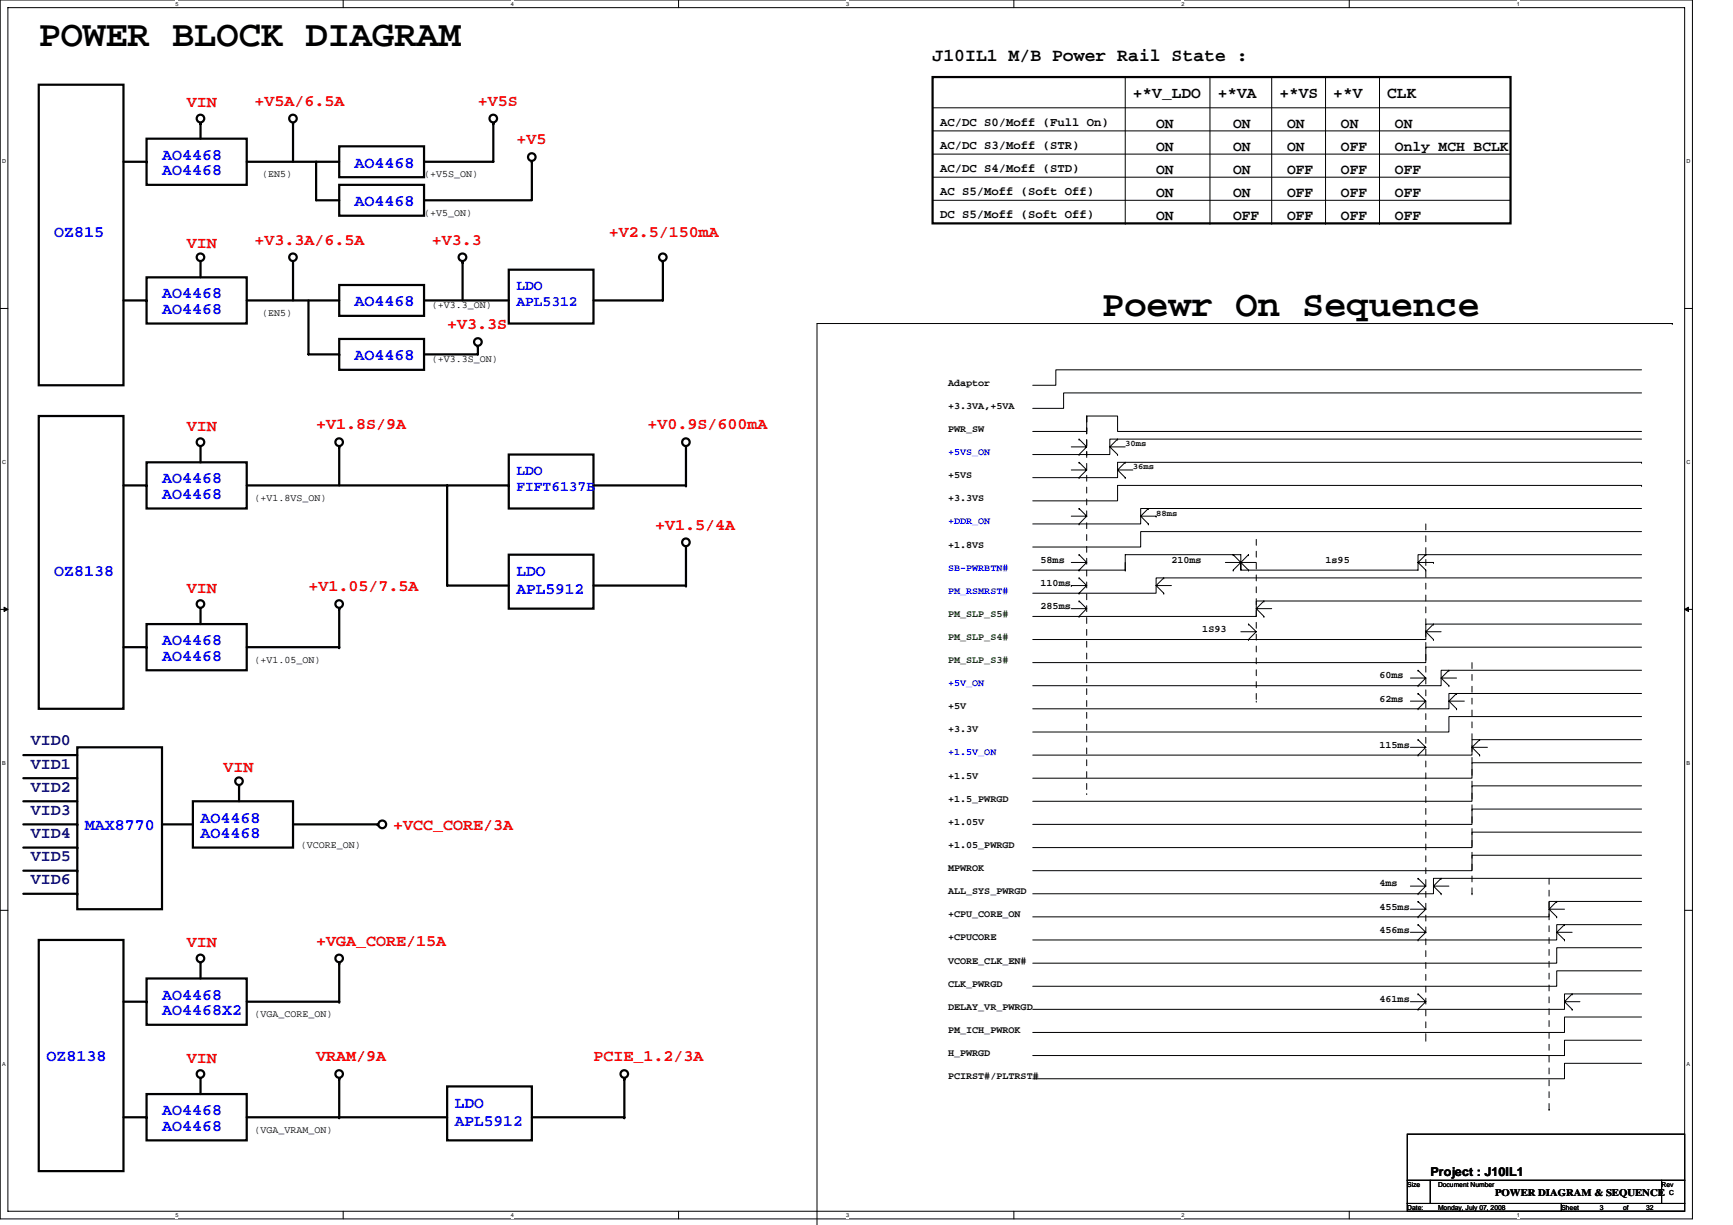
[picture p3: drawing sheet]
<svg xmlns="http://www.w3.org/2000/svg" width="297mm" height="210mm" viewBox="0 0 297 210" stroke-linecap="round" stroke-linejoin="round" font-family="sans-serif">
<path d="M0 0h290.1v208.9h-290.1zM1.4 1.3h287.4v206.3h-287.4z" fill="none" stroke="#000" stroke-width=".17"/>
<g fill="#fff">
<path d="M30.1 .1h.5v1.1h-.5z"/>
<path d="M30.1 207.8h.5v1h-.5z"/>
</g>
<path d="M58.8 0v1.3M58.8 207.6v1.3" fill="none" stroke="#000" stroke-width=".17"/>
<g fill="#fff">
<path d="M87.5 .1h.6v1.1h-.6z"/>
<path d="M87.5 207.8h.6v1h-.6z"/>
</g>
<path d="M116.3 0v1.3M116.3 207.6v1.3" fill="none" stroke="#000" stroke-width=".17"/>
<g fill="#fff">
<path d="M145 .1h.5v1.1h-.5z"/>
<path d="M145 207.8h.5v1h-.5z"/>
</g>
<path d="M173.8 0v1.3M173.8 207.6v1.3" fill="none" stroke="#000" stroke-width=".17"/>
<g fill="#fff">
<path d="M202.5 .1h.5v1.1h-.5z"/>
<path d="M202.5 207.8h.5v1h-.5z"/>
</g>
<path d="M231.3 0v1.3M231.3 207.6v1.3" fill="none" stroke="#000" stroke-width=".17"/>
<g fill="#fff">
<path d="M260 .1h.5v1.1h-.5z"/>
<path d="M260 207.8h.5v1h-.5z"/>
<path d="M.4 27.1h.7v1.1h-.7z"/>
<path d="M289.1 27.1h.7v1.1h-.7z"/>
<path d="M.4 78.7h.7v1h-.7z"/>
<path d="M289.1 78.7h.7v1h-.7z"/>
</g>
<path d="M0 52.9h1.4M288.8 52.9h1.3" fill="none" stroke="#000" stroke-width=".17"/>
<g fill="#fff">
<path d="M.4 130.2h.6v1.1h-.6z"/>
<path d="M289.1 130.2h.6v1.1h-.6z"/>
</g>
<path d="M0 104.5h1.4M288.8 104.5h1.3" fill="none" stroke="#000" stroke-width=".17"/>
<path d="M.7 104.1l.7 .4-.7 .3zM288.8 104.5l.6-.4v.7z" fill="#000" stroke="#000" stroke-width=".17"/>
<g fill="#fff">
<path d="M.4 181.8h.6v1.1h-.6z"/>
<path d="M289.1 181.8h.6v1.1h-.6z"/>
</g>
<g fill="none" stroke="#000" stroke-width=".17">
<path d="M159.8 18.5h99.1M192.9 13.2v25.1M207.4 13.2v25.1M218 13.2v25.1M227.2 13.2v25.1M236.4 13.2v25.1M159.8 22.4h99.1M159.8 26.4h99.1M159.8 30.4h99.1M159.8 34.3h99.1M192.9 38.3h.1M207.4 38.3h.1"/>
<path d="M218 38.3h.1M227.2 38.3h.1M236.4 38.3h.1M258.9 34.3h.1M286.6 55.5h.1M286.6 55.5h-146.6v154.5M177 74h9.3v-2.7h5.3v2.7h89.8M183.6 76.6h2.7M185 77.9h.1M185 75.3h.1M185 79.2h.1M185 75.3l1.3 1.3"/>
<path d="M185 79.2l1.3 1.4M186.3 76.6l-1.3 1.3M190.2 76.6h2.7M190.2 76.6l1.4 1.3M191.6 75.3h.1M191.6 77.9h.1M191.6 75.3l-1.4 1.3M192.9 79.2h.1M192.9 79.2l-1.3 1.4M281.4 67.4h-99.1v2.6h-5.3M281.4 63.4h-100.4v2.6h-4M281.4 79.2h-89.8v2.7h-14.6"/>
<path d="M281.4 79.2h.1M281.4 75.3h-91.2v2.6h-13.2M183.6 80.6h2.7M183.6 88.5h2.7M183.6 96.4h2.7M185 81.9h.1M185 87.2h.1M185 89.8h.1M185 97.7h.1M185 95.1h.1M185 99.1h.1M185 87.2l1.3 1.3"/>
<path d="M185 95.1l1.3 1.3M185 99.1l1.3 1.3M186.3 80.6l-1.3 1.3M186.3 88.5l-1.3 1.3M186.3 96.4l-1.3 1.3M191.6 80.6h2.6M191.6 80.6l1.3 1.3M192.9 81.9h.1M192.9 97.7h.1M192.9 96.4v1.3M195.5 88.5l1.3 1.3M195.5 88.5h2.7"/>
<path d="M196.8 89.8h.1M196.8 87.2h.1M196.8 87.2l-1.3 1.3M198.2 88.5h.1M199.5 99.1h.1M199.5 99.1l-1.3 1.3M210 96.4h2.7M211.4 97.7h.1M211.4 95.1h.1M211.4 95.1l1.3 1.3M212.7 96.4v1.3M212.7 96.4h2.6"/>
<path d="M212.7 96.4l-1.3 1.3M212.7 96.4l1.3 1.3M214 97.7h.1M214 95.1h.1M214 95.1l-1.3 1.3M243.1 96.4l1.3 1.3M243.1 96.4h2.6M244.4 95.1h.1M244.4 97.7h.1M244.4 95.1l-1.3 1.3M245.7 96.4h.1M281.4 83.2h-89.8v2.7h-14.6"/>
<path d="M281.4 91.1h-85.9v2.7h-18.5M281.4 87.2h-85.9v2.6h-18.5M281.4 83.2h.1M281.4 95.1h-38.3v2.6h-30.4v-2.6h-19.8v2.6h-15.9M281.4 99.1h-83.2v2.6h-21.2M183.6 100.4h.1M183.6 104.3h2.7M183.6 100.4h2.7M185 101.7h.1M185 103h.1M185 105.7h.1M185 103l1.3 1.3"/>
<path d="M186.3 100.4l-1.3 1.3M186.3 104.3l-1.3 1.4M198.2 100.4h2.6M198.2 100.4l1.3 1.3M199.5 101.7h.1M212.7 108.3h2.6M214 107h.1M214 109.6h.1M214 107l1.3 1.3M215.3 104.3h2.7M215.3 104.3l1.3 1.4M215.3 108.3l-1.3 1.3"/>
<path d="M216.6 103h.1M216.6 105.7h.1M216.6 103l-1.3 1.3M241.7 116.2h2.7M243.1 114.9h.1M243.1 117.5h.1M243.1 118.9h.1M243.1 114.9l1.3 1.3M243.1 118.9l1.3 1.3M244.4 108.3h2.6M244.4 108.3l1.3 1.3M244.4 116.2l-1.3 1.3"/>
<path d="M245.7 107h.1M245.7 109.6h.1M245.7 107l-1.3 1.3M247 116.2h2.7M247 116.2l1.3 1.3M248.3 114.9h.1M248.3 117.5h.1M248.3 114.9l-1.3 1.3M249.7 118.9h.1M249.7 118.9l-1.4 1.3M281.4 103h-66.1v2.7h-38.3M281.4 107h-37v2.6h-67.4"/>
<path d="M281.4 110.9h-37v2.7h-67.4M281.4 114.9h-34.4v2.6h-70M281.4 118.9h-33.1v2.6h-71.3M241.7 120.2h2.7M241.7 128.1h2.7M243.1 121.5h.1M243.1 126.8h.1M243.1 129.4h.1M243.1 126.8l1.3 1.3M244.4 120.2l-1.3 1.3M244.4 128.1l-1.3 1.3M248.3 120.2h2.7"/>
<path d="M248.3 120.2l1.4 1.3M249.7 121.5h.1M252.3 128.1h2.6M252.3 128.1l1.3 1.3M253.6 126.8h.1M253.6 129.4h.1M253.6 126.8l-1.3 1.3M281.4 122.8h-33.1v2.7h-71.3M281.4 126.8h-29.1v2.6h-75.3M281.4 130.7h-29.1v2.7h-75.3M281.4 138.7h-29.1v2.6h-75.3M281.4 134.7h-29.1v2.7h-75.3"/>
<path d="M0 156h1.4M241.7 151.9h2.7M241.7 155.9h2.7M241.7 159.8h2.7M243.1 150.6h.1M243.1 153.2h.1M243.1 154.5h.1M243.1 157.2h.1M243.1 158.5h.1M243.1 150.6l1.3 1.3M243.1 154.5l1.3 1.4M243.1 158.5l1.3 1.3"/>
<path d="M244.4 151.9l-1.3 1.3M244.4 155.9l-1.3 1.3M244.4 159.8l-1.3 1.3M245.7 151.9h2.6M245.7 151.9l1.3 1.3M247 150.6h.1M247 153.2h.1M247 150.6l-1.3 1.3M265.5 155.9h2.7M265.5 155.9l1.3 1.3M266.8 154.5h.1M266.8 157.2h.1"/>
<path d="M266.8 159.8h2.7M266.8 154.5l-1.3 1.4M266.8 159.8l1.4 1.3M268.2 158.5h.1M268.2 158.5l-1.4 1.3M281.4 142.6h-29.1v2.7h-75.3M281.4 146.6h-29.1v2.6h-75.3M281.4 150.6h-35.7v2.6h-68.7M281.4 154.5h-15.9v2.7h-88.5M281.4 158.5h-14.6v2.6h-89.8M288.8 156h1.3M241.7 171.7h2.7"/>
<path d="M243.1 161.1h.1M243.1 170.4h.1M243.1 173h.1M243.1 170.4l1.3 1.3M244.4 171.7l-1.3 1.3M268.2 161.1h.1M268.2 171.7h2.6M268.2 171.7l1.3 1.3M269.5 170.4h.1M269.5 173h.1M269.5 170.4l-1.3 1.3M281.4 162.5h-14.6v2.6h-89.8"/>
<path d="M281.4 166.4h-14.6v2.7h-89.8M281.4 170.4h-13.2v2.6h-91.2M281.4 174.3h-13.2v2.7h-91.2M281.4 178.3h-13.2v2.6h-91.2M241.2 194.4h47.6v7.9h-47.6zM281.4 182.3h-13.2v2.6h-91.2M241.2 206.3h26.4v1.3h-26.4zM241.2 202.3h4v4h-4zM245.2 202.3h39.6v4h-39.6zM267.6 206.3h21.2v1.3h-21.2zM284.8 202.3h4v4h-4z"/>
</g>
<g fill="none" stroke="#000" stroke-width=".38">
<path d="M6.6 14.5h14.6v51.5h-14.6zM159.8 13.2h99.1v25.1h-99.1zM21.2 27.7h3.9M25.1 23.8h17.2v7.9h-17.2zM25.1 27.7h.1M34.4 21.1h.1M34.4 21.1v2.7M42.3 27.7h15.8M50.2 21.1h.1M50.2 21.1v6.6M54.2 27.7h.1M54.2 27.7v6.6h3.9"/>
<path d="M58.1 25.1h14.6v5.3h-14.6zM58.1 31.7h14.6v5.3h-14.6zM84.6 21.1v6.6h-11.9M84.6 21.1h.1M91.2 27.7v6.6h-18.5M91.2 27.7h.1M21.2 51.5h3.9M25.1 47.5h17.2v8h-17.2zM25.1 51.5h.1M34.4 44.9v2.6M42.3 51.5h15.8M50.2 44.9v6.6"/>
<path d="M52.9 51.5v9.2h5.2M58.1 48.9h14.6v5.2h-14.6zM58.1 58.1h14.6v5.3h-14.6zM72.7 51.5h14.5M79.3 44.9h.1M79.3 44.9v6.6M81.9 59.4v1.3h-9.2M81.9 59.4h.1M87.2 46.2h14.5v9.3h-14.5zM113.6 44.9v6.6h-11.9M113.6 44.9h.1M6.6 71.3h14.6v50.2h-14.6z"/>
<path d="M25.1 79.2h17.2v8h-17.2zM34.4 76.6v2.6M58.1 76.6h.1M58.1 60.7h.1M58.1 76.6v6.6M87.2 77.9h14.5v9.3h-14.5zM117.6 76.6v6.6M21.2 83.2h3.9M25.1 83.2h.1M42.3 83.2h44.9M76.6 83.2v17.2h10.6M76.6 83.2h.1"/>
<path d="M87.2 83.2h.1M87.2 95.1h14.5v9.2h-14.5zM101.7 83.2h15.9M117.6 93.8v6.6M117.6 83.2h.1M21.2 110.9h3.9M25.1 107h17.2v7.9h-17.2zM25.1 110.9h.1M34.4 104.3v2.7M42.3 110.9h15.8M58.1 110.9h.1M58.1 104.3h.1"/>
<path d="M58.1 104.3v6.6M101.7 100.4h15.9M117.6 100.4h.1M4 137.4h9.2M4 129.4h9.2M4 133.4h9.2M13.2 128.1h14.6v27.8h-14.6zM33.1 137.4h17.1v7.9h-17.1zM41 134.7h.1M41 134.7v2.7M4 141.3h9.2M4 145.3h9.2"/>
<path d="M4 149.2h9.2M4 153.2h9.2M13.2 141.3h.1M13.2 145.3h.1M13.2 149.2h.1M13.2 153.2h.1M27.8 141.3h5.3M50.2 141.3h14.5M64.7 141.3h.1M6.6 161.1h14.6v39.6h-14.6zM21.2 171.7h3.9M25.1 167.7h17.2v8h-17.2z"/>
<path d="M25.1 171.7h.1M34.4 165.1v2.6M42.3 171.7h15.8M58.1 171.7h.1M58.1 165.1h.1M58.1 165.1v6.6M21.2 191.5h3.9M25.1 187.5h17.2v8h-17.2zM25.1 191.5h.1M34.4 184.9v2.6M42.3 191.5h15.8M58.1 191.5h18.5"/>
<path d="M58.1 191.5h.1M58.1 184.9h.1M58.1 184.9v6.6M76.6 186.2h14.6v9.3h-14.6zM91.2 191.5h15.8M107 191.5h.1M107 184.9h.1M107 184.9v6.6"/>
<circle cx="34.4" cy="20.3" r=".65"/>
<circle cx="50.2" cy="20.3" r=".65"/>
<circle cx="84.5" cy="20.3" r=".65"/>
<circle cx="91.1" cy="26.9" r=".65"/>
<circle cx="34.4" cy="44.1" r=".65"/>
<circle cx="50.2" cy="44.1" r=".65"/>
<circle cx="79.3" cy="44.1" r=".65"/>
<circle cx="81.9" cy="58.6" r=".65"/>
<circle cx="113.6" cy="44.1" r=".65"/>
<circle cx="34.4" cy="75.8" r=".65"/>
<circle cx="58.1" cy="75.8" r=".65"/>
<circle cx="117.6" cy="75.8" r=".65"/>
<circle cx="117.6" cy="93" r=".65"/>
<circle cx="34.4" cy="103.5" r=".65"/>
<circle cx="58.1" cy="103.5" r=".65"/>
<circle cx="41" cy="133.9" r=".65"/>
<circle cx="65.5" cy="141.3" r=".66"/>
<circle cx="34.4" cy="164.3" r=".65"/>
<circle cx="58.1" cy="164.3" r=".65"/>
<circle cx="34.4" cy="184.1" r=".65"/>
<circle cx="58.1" cy="184.1" r=".65"/>
<circle cx="107" cy="184.1" r=".65"/>
</g>
<path d="M186.3 71.3v6.6M186.3 77.9h.1M186.3 71.3v64.7M215.3 92.5v27.7M244.4 89.8v88.5M252.3 113.6v39.6M186.3 136h.1M215.3 120.2h.1M252.3 153.2h.1M265.5 150.6v39.6M244.4 178.3h.1M265.5 190.2h.1" fill="none" stroke="#000" stroke-width=".17" stroke-dasharray="1 1 1 1 1 1 1 1"/>
<g font-size="6.3">
<text x="6.6" y="7.9">POWER BLOCK DIAGRAM</text>
<text x="188.9" y="54.1">Poewr On Sequence</text>
</g>
<text font-size="3.1" x="159.8" y="10.5">J10IL1 M/B Power Rail State :</text>
<g font-size="2.8">
<text x="194.2" y="16.8">+*V_LDO</text>
<text x="208.7" y="16.8">+*VA</text>
<text x="219.3" y="16.8">+*VS</text>
<text x="228.5" y="16.8">+*V</text>
<text x="237.8" y="16.8">CLK</text>
</g>
<g font-size="2.8" fill="#f00">
<text x="32" y="18.4">VIN</text>
<text x="43.6" y="18.1">+V5A/6.5A</text>
<text x="81.9" y="18.1">+V5S</text>
<text x="88.5" y="24.7">+V5</text>
<text x="43.6" y="41.9">+V3.3A/6.5A</text>
<text x="74" y="41.9">+V3.3</text>
<text x="104.4" y="40.6">+V2.5/150mA</text>
<text x="32" y="42.5">VIN</text>
<text x="76.6" y="56.5">+V3.3S</text>
<text x="32" y="73.9">VIN</text>
<text x="54.2" y="73.6">+V1.8S/9A</text>
<text x="111" y="73.6">+V0.9S/600mA</text>
<text x="112.3" y="90.8">+V1.5/4A</text>
<text x="32" y="101.6">VIN</text>
<text x="52.9" y="101.4">+V1.05/7.5A</text>
<text x="38.3" y="132.3">VIN</text>
<text x="67.4" y="142.3">+VCC_CORE/3A</text>
<text x="32" y="162.4">VIN</text>
<text x="54.2" y="162.1">+VGA_CORE/15A</text>
<text x="32" y="182.2">VIN</text>
<text x="54.2" y="181.9">VRAM/9A</text>
<text x="101.7" y="181.9">PCIE_1.2/3A</text>
</g>
<g font-size="2.8" fill="#00f">
<text x="27.8" y="27.4">AO4468</text>
<text x="60.8" y="28.7">AO4468</text>
<text x="27.8" y="30">AO4468</text>
<text x="60.8" y="35.3">AO4468</text>
<text x="9.3" y="40.6">OZ815</text>
<text x="27.8" y="53.8">AO4468</text>
<text x="27.8" y="51.2">AO4468</text>
<text x="60.8" y="52.5">AO4468</text>
<text x="60.8" y="61.7">AO4468</text>
<text x="27.8" y="82.9">AO4468</text>
<text x="27.8" y="85.5">AO4468</text>
<text x="9.3" y="98.7">OZ8138</text>
<text x="88.5" y="98.7">LDO</text>
<text x="88.5" y="101.9">APL5912</text>
<text x="27.8" y="113.2">AO4468</text>
<text x="27.8" y="110.6">AO4468</text>
<text x="14.6" y="142.3">MAX8770</text>
<text x="34.4" y="143.6">AO4468</text>
<text x="34.4" y="141">AO4468</text>
<text x="27.8" y="171.4">AO4468</text>
<text x="27.8" y="174">AO4468X2</text>
<text x="8" y="181.9">OZ8138</text>
<text x="27.8" y="191.2">AO4468</text>
<text x="78" y="189.8">LDO</text>
<text x="27.8" y="193.8">AO4468</text>
<text x="78" y="193">APL5912</text>
</g>
<g font-size="2.8" fill="#000080">
<text x="5.3" y="131.7">VID1</text>
<text x="5.3" y="127.8">VID0</text>
<text x="5.3" y="135.7">VID2</text>
<text x="5.3" y="139.7">VID3</text>
<text x="5.3" y="143.6">VID4</text>
<text x="5.3" y="147.6">VID5</text>
<text x="5.3" y="151.6">VID6</text>
</g>
<g font-size="2.5">
<text x="198.2" y="21.9">ON</text>
<text x="211.4" y="21.9">ON</text>
<text x="220.6" y="21.9">ON</text>
<text x="229.8" y="21.9">ON</text>
<text x="239.1" y="21.9">ON</text>
<text x="198.2" y="25.9">ON</text>
<text x="198.2" y="29.8">ON</text>
<text x="211.4" y="25.9">ON</text>
<text x="211.4" y="29.8">ON</text>
<text x="220.6" y="25.9">ON</text>
<text x="220.6" y="29.8">OFF</text>
<text x="229.8" y="25.9">OFF</text>
<text x="229.8" y="29.8">OFF</text>
<text x="239.1" y="29.8">OFF</text>
<text x="239.1" y="25.9">Only MCH BCLK</text>
<text x="198.2" y="33.8">ON</text>
<text x="211.4" y="33.8">ON</text>
<text x="220.6" y="33.8">OFF</text>
<text x="229.8" y="33.8">OFF</text>
<text x="239.1" y="33.8">OFF</text>
<text x="198.2" y="37.7">ON</text>
<text x="211.4" y="37.7">OFF</text>
<text x="220.6" y="37.7">OFF</text>
<text x="229.8" y="37.7">OFF</text>
<text x="239.1" y="37.7">OFF</text>
</g>
<g font-size="2.5" fill="#00f">
<text x="88.5" y="49.6">LDO</text>
<text x="88.5" y="52.5">APL5312</text>
<text x="88.5" y="81.3">LDO</text>
<text x="88.5" y="84.2">FIFT6137B</text>
</g>
<g font-size="2.1">
<text x="161.2" y="21.6">AC/DC S0/Moff (Full On)</text>
<text x="161.2" y="25.5">AC/DC S3/Moff (STR)</text>
<text x="161.2" y="29.5">AC/DC S4/Moff (STD)</text>
<text x="161.2" y="33.4">AC S5/Moff (Soft Off)</text>
<text x="161.2" y="37.4">DC S5/Moff (Soft Off)</text>
<text x="245.2" y="201.6">Project : J10IL1</text>
</g>
<g font-size="1.7">
<text x="44.9" y="30.4">(EN5)</text>
<text x="72.7" y="30.4">(+V5S_ON)</text>
<text x="72.7" y="37">(+V5_ON)</text>
<text x="74" y="52.9">(+V3.3_ON)</text>
<text x="44.9" y="54.2">(EN5)</text>
<text x="74" y="62.1">(+V3.3S_ON)</text>
<text x="162.5" y="66.1">Adaptor</text>
<text x="162.5" y="70.1">+3.3VA,+5VA</text>
<text x="162.5" y="74">PWR_SW</text>
<text x="162.5" y="82">+5VS</text>
<text x="43.6" y="85.9">(+V1.8VS_ON)</text>
<text x="162.5" y="85.9">+3.3VS</text>
<text x="162.5" y="93.9">+1.8VS</text>
<text x="178.3" y="96.5">58ms</text>
<text x="178.3" y="100.5">110ms</text>
<text x="200.8" y="96.5">210ms</text>
<text x="227.2" y="96.5">1s95</text>
<text x="178.3" y="104.4">285ms</text>
<text x="43.6" y="113.6">(+V1.05_ON)</text>
<text x="206.1" y="108.4">1S93</text>
<text x="236.4" y="116.3">60ms</text>
<text x="162.5" y="121.6">+5V</text>
<text x="162.5" y="125.5">+3.3V</text>
<text x="236.4" y="120.3">62ms</text>
<text x="236.4" y="128.2">115ms</text>
<text x="162.5" y="137.4">+1.5_PWRGD</text>
<text x="162.5" y="133.5">+1.5V</text>
<text x="162.5" y="141.4">+1.05V</text>
<text x="51.5" y="145.3">(VCORE_ON)</text>
<text x="162.5" y="149.3">MPWROK</text>
<text x="162.5" y="145.4">+1.05_PWRGD</text>
<text x="162.5" y="153.3">ALL_SYS_PWRGD</text>
<text x="236.4" y="152">4ms</text>
<text x="236.4" y="155.9">455ms</text>
<text x="162.5" y="161.2">+CPUCORE</text>
<text x="162.5" y="157.2">+CPU_CORE_ON</text>
<text x="236.4" y="159.9">456ms</text>
<text x="162.5" y="165.2">VCORE_CLK_EN#</text>
<text x="162.5" y="169.1">CLK_PWRGD</text>
<text x="162.5" y="173.1">DELAY_VR_PWRGD</text>
<text x="236.4" y="171.8">461ms</text>
<text x="43.6" y="174.4">(VGA_CORE_ON)</text>
<text x="162.5" y="177.1">PM_ICH_PWROK</text>
<text x="162.5" y="185">PCIRST#/PLTRST#</text>
<text x="162.5" y="181">H_PWRGD</text>
<text x="43.6" y="194.2">(VGA_VRAM_ON)</text>
<text x="256.3" y="205">POWER DIAGRAM &amp; SEQUENCE</text>
</g>
<g font-size="1.7" fill="#00f">
<text x="162.5" y="78">+5VS_ON</text>
<text x="162.5" y="89.9">+DDR_ON</text>
<text x="162.5" y="97.8">SB-PWRBTN#</text>
<text x="162.5" y="101.8">PM_RSMRST#</text>
<text x="162.5" y="117.6">+5V_ON</text>
<text x="162.5" y="129.5">+1.5V_ON</text>
</g>
<g font-size="1.7" fill="#004000">
<text x="162.5" y="105.7">PM_SLP_S5#</text>
<text x="162.5" y="109.7">PM_SLP_S4#</text>
<text x="162.5" y="113.7">PM_SLP_S3#</text>
</g>
<g font-size="1.4">
<text x="192.9" y="76.5">30ms</text>
<text x="194.2" y="80.5">36ms</text>
<text x="198.2" y="88.4">88ms</text>
</g>
<g font-size="1.2">
<text x="241.2" y="203.4">Size</text>
<text x="246.5" y="203.4">Document Number</text>
<text x="284.8" y="203.4">Rev</text>
<text x="241.2" y="207.4">Date:</text>
<text x="246.5" y="207.4">Monday, July 07, 2008</text>
<text x="267.6" y="207.4">Sheet</text>
<text x="274.2" y="207.4">3</text>
<text x="278.2" y="207.4">of</text>
<text x="282.1" y="207.4">32</text>
<text x="286.1" y="204.8">C</text>
</g>
<g font-size=".9">
<text x="30.1" y="1">5</text>
<text x="87.5" y="1">4</text>
<text x="145" y="1">3</text>
<text x="202.5" y="1">2</text>
<text x="260" y="1">1</text>
<text x=".4" y="27.9">D</text>
<text x="289.1" y="27.9">D</text>
<text x=".4" y="79.5">C</text>
<text x="289.1" y="79.5">C</text>
<text x=".4" y="131.1">B</text>
<text x="289.1" y="131.1">B</text>
<text x=".4" y="182.7">A</text>
<text x="289.1" y="182.7">A</text>
<text x="30.1" y="208.6">5</text>
<text x="87.5" y="208.6">4</text>
<text x="145" y="208.6">3</text>
<text x="202.5" y="208.6">2</text>
<text x="260" y="208.6">1</text>
</g>
</svg>
